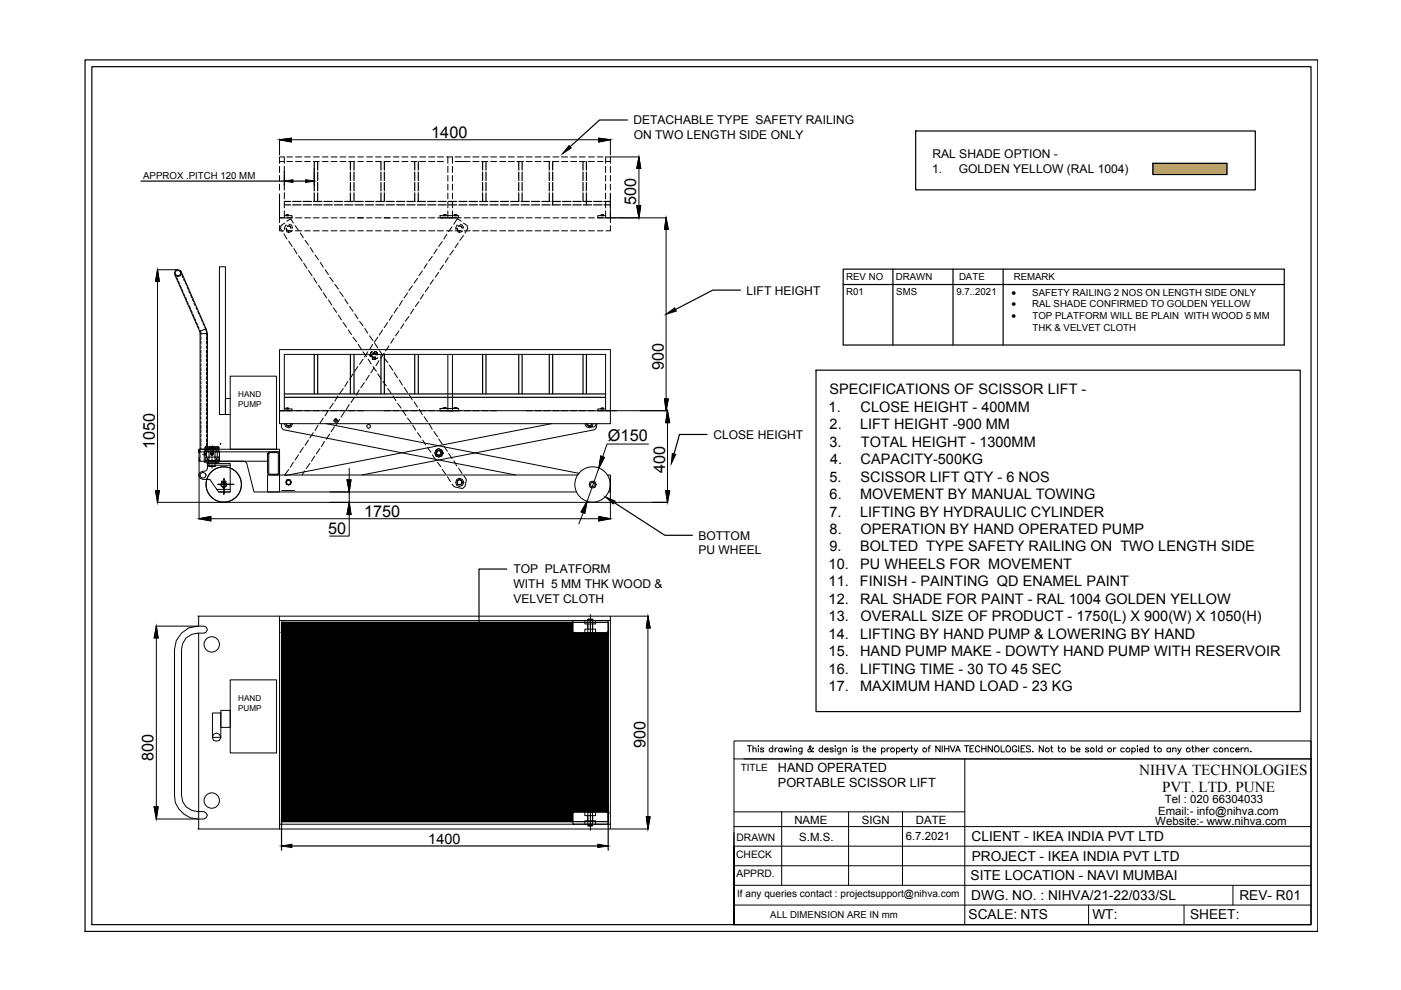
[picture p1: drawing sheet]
<svg xmlns="http://www.w3.org/2000/svg" width="297mm" height="210mm" viewBox="0 0 297 210" stroke-linecap="round" stroke-linejoin="round" font-family="sans-serif">
<!-- layer: 0 -->
<g fill="none" stroke="#000" stroke-width=".25">
<path d="M18 12.7h261.4v184.8h-261.4zM19.5 14.1h258.5v181.9h-258.5zM29.9 38.4h30.4M60.3 36.4v2.9M62.1 38.4h2.7M66.6 34.2v6.3M67.4 34.2v1.9M67.4 36.5v1.8M67.4 38.7v1.8M74.3 34.2v1.9M74.3 36.5v1.8M74.3 38.7v1.8"/>
<path d="M75.1 34.2v1.9M75.1 36.5v1.8M75.1 38.7v1.8M80.8 34.2v1.9M80.8 36.5v1.8M80.8 38.7v1.8M81.5 34.2v1.9M81.5 36.5v1.8M81.5 38.7v1.8M87.9 34.2v1.9M87.9 36.5v1.8M87.9 38.7v1.8"/>
<path d="M88.7 34.2v1.9M88.7 36.5v1.8M88.7 38.7v1.8M102.3 34.2v1.9M102.3 36.5v1.8M102.3 38.7v1.8M103 34.2v1.9M103 36.5v1.8M103 38.7v1.8M110 34.2v1.9M110 36.5v1.8M110 38.7v1.8"/>
<path d="M110.7 34.2v1.9M110.7 36.5v1.8M110.7 38.7v1.8M116.5 34.2v1.9M116.5 36.5v1.8M116.5 38.7v1.8M117.2 34.2v1.9M117.2 36.5v1.8M117.2 38.7v1.8M123.6 34.2v1.9M123.6 36.5v1.8M123.6 38.7v1.8"/>
<path d="M124.3 34.2v1.9M124.3 36.5v1.8M124.3 38.7v1.8M133 25.4h-5.9l-6.2 5.7M194.1 27.8h72v12.5h-72zM244.4 34.6h15.7v2.4h-15.7zM60.3 43.4h1.3M60.3 42.7h1.3M62.1 43.4h1.7M62.1 42.7h1.7M64.3 43.4h1.7M64.3 42.7h1.7"/>
<path d="M66.5 43.4h1.7M66.5 42.7h1.7M66.6 40.9v1.8M67.4 40.9v1.8M68.7 43.4h1.7M68.7 42.7h1.7M70.9 43.4h1.7M70.9 42.7h1.7M73.1 43.4h1.7M73.1 42.7h1.7M74.3 40.9v1.8M75.1 40.9v1.8"/>
<path d="M75.3 43.4h1.7M75.3 42.7h1.7M77.5 43.4h1.7M77.5 42.7h1.7M79.7 43.4h1.7M79.7 42.7h1.7M80.8 40.9v1.8M81.5 40.9v1.8M81.9 43.4h1.7M81.9 42.7h1.7M84.1 43.4h1.7M84.1 42.7h1.7"/>
<path d="M86.3 43.4h1.7M86.3 42.7h1.7M87.9 40.9v1.8M88.5 43.4h1.7M88.5 42.7h1.7M88.7 40.9v1.8M90.7 43.4h1.7M90.7 42.7h1.7M92.9 43.4h1.7M92.9 42.7h1.7M95.1 43.4h1.7M95.1 42.7h1.7"/>
<path d="M97.3 43.4h1.7M97.3 42.7h1.7M99.5 43.4h1.7M99.5 42.7h1.7M101.7 43.4h1.7M101.7 42.7h1.7M102.3 40.9v1.8M103 40.9v1.8M103.9 43.4h1.7M103.9 42.7h1.7M106.1 43.4h1.7M106.1 42.7h1.7"/>
<path d="M108.3 43.4h1.7M108.3 42.7h1.7M110 40.9v1.8M110.5 43.4h1.7M110.5 42.7h1.7M110.7 40.9v1.8M112.7 43.4h1.7M112.7 42.7h1.7M114.9 43.4h1.7M114.9 42.7h1.7M116.5 40.9v1.8M117.1 43.4h1.7"/>
<path d="M117.1 42.7h1.7M117.2 40.9v2.5M119.3 43.4h1.7M119.3 42.7h1.7M121.5 43.4h1.7M121.5 42.7h1.7M123.6 40.9v1.8M123.7 43.4h1.7M123.7 42.7h1.7M124.3 40.9v2.5M125.9 43.4h1.7M125.9 42.7h1.7"/>
<path d="M128.1 43.4h1.3M128.1 42.7h1.3M178.8 57.1h93.5v16.1h-93.5zM189.3 57.1v16.1M202.1 57.1v16.1M212.7 57.1v16.1M66.6 75.1v8.4M67.4 75.1v8.4M74.3 75.1v8.4M75.1 75.1v8.4M80.8 75.1v8.4M81.5 75.1v8.4"/>
<path d="M87.9 75.1v8.4M88.7 75.1v8.4M102.3 75.1v8.4M103 75.1v8.4M110 75.1v8.4M110.7 75.1v8.4M116.5 75.1v8.4M117.2 75.1v8.4M123.6 75.1v8.4M124.3 75.1v8.4M157 61.5h-5.9l-7.9 4.1M173 78.5h102.7v72.4h-102.7z"/>
<path d="M178.8 60.3h93.5M60.3 84.2h68.1M60.3 83.5h68.1M149.9 92.1h-5.8l-1.2 4.1M130.2 106.6l10.8 6.9h5.8M59.7 132h69.2v42.2h-69.2zM107.4 120.7h-5.8v14.6M59.7 173.4v6.9M61.9 179.4h64.8M128.9 170.4v9.9M155.6 176.6v19.4v-16.5M278 160.9v35.1h-122.4"/>
</g>
<!-- layer: PDF_Solid Fills -->
<g fill="#000" stroke="#000" stroke-width=".21">
<path d="M59.3 29.6l2.5-.3v.8zM127 29.3l2.4 .3-2.4 .5zM135.5 33.3l.3 2.4h-.8zM33.4 57.2l.4 2.4h-.8zM135 43.6h.8l-.3 2.6zM141.2 46.2l.5 2.4h-.8zM127.4 96.7l.7 .3-1.1 2.3zM140.9 84.6h.8l-.5 2.5zM141.5 87.1l.5 2.5h-.9zM33 104h.8l-.4 2.5zM42.2 110l2.5-.5v.9zM73.6 101.7h.8l-.4 2.6z"/>
<path d="M74 106.5l.4 2.6h-.8zM124.5 106.3l-.5 2.5-.8-.3zM127 109.5l2.4 .5-2.4 .4zM141.1 104h.9l-.5 2.5zM33.1 132.8l.4 2.5h-.8zM137.4 130.6l.4 2.5h-.8zM32.7 171.1h.8l-.4 2.6zM137 173.2h.8l-.4 2.6z"/>
</g>
<!-- layer: PDF_Geometry -->
<g fill="none" stroke="#000" stroke-width=".21">
<path d="M59.3 29.6l2.5-.3v.8zM59.3 29.5v3.4M59.3 35.3v1.3M59.3 37.2v1.2M59.3 39v1.3M59.3 34.2h.9M60.2 33.3h-.9v1.3M60.3 33.3v1.3M60.3 35.3v1.3M60.3 37.2v1.2M60.3 39v1.3M60.8 33.3h1.2"/>
<path d="M60.8 34.2h1.2M61.8 29.6h65.2M62.7 33.3h1.3M62.7 34.2h1.3M64.6 33.3h1.2M64.6 34.2h1.2M66.4 33.3h1.3M66.4 34.2h1.3M68.4 33.3h1.2M68.4 34.2h1.2M70.2 33.3h1.3M70.2 34.2h1.3"/>
<path d="M72.1 33.3h1.2M72.1 34.2h1.2M74 33.3h1.2M74 34.2h1.2M75.9 33.3h1.1M75.9 34.2h1.1M77.7 33.3h1.3M77.7 34.2h1.3M79.6 33.3h1.2M79.6 34.2h1.2M81.4 33.3h1.4M81.4 34.2h1.4"/>
<path d="M83.4 33.3h1.2M83.4 34.2h1.2M85.2 33.3h1.3M85.2 34.2h1.3M87.2 33.3h1.1M87.2 34.2h1.1M89 33.3h1.3M89 34.2h1.3M90.9 33.3h1.3M90.9 34.2h1.3M92.8 33.3h1.2M92.8 34.2h1.2"/>
<path d="M94.7 33.3h1.2v1.3M95 33.3v1.3M95 35.3v1.3M95 37.2v1.2M95 39v1.3M95.9 35.3v1.3M95.9 37.2v1.2M95.9 39v1.3M96.5 33.3h1.3M96.5 34.2h3.2M98.4 33.3h1.3M100.2 33.3h1.4"/>
<path d="M100.2 34.2h1.4M102.1 34.2h1.4M102.2 33.3h1.3M104 33.3h1.3M104 34.2h1.3M106 33.3h1.2M106 34.2h1.2M107.8 33.3h1.3M107.8 34.2h1.3M109.6 34.2h1.4M109.7 33.3h1.3M111.5 33.3h1.3"/>
<path d="M111.5 34.2h1.3M113.5 33.3h1.2M113.5 34.2h1.2M115.3 33.3h1.3M115.3 34.2h1.3M117.2 33.3h1.3M117.2 34.2h1.3M119 33.3h1.4M119 34.2h1.4M121 33.3h1.3M121 34.2h1.3M122.8 33.3h1.3"/>
<path d="M122.8 34.2h1.3M124.8 33.3h1.2M124.8 34.2h1.2M126.7 33.3h1.1M126.7 34.2h1.1M127 29.3l2.4 .3-2.4 .5zM128.4 33.3v1.3M128.4 35.3v1.3M128.4 37.2v1.2M128.4 39v1.3M128.5 33.3h.9v1.3M128.5 34.2h.9"/>
<path d="M129.4 29.5v3.4M129.4 35.3v1.3M129.4 37.2v1.2M129.4 39v1.3M129.5 33.3h6M135.5 33.3l.3 2.4h-.8zM135.5 35.7v7.9M33.3 57.2h4.3M33.4 57.2l.4 2.4h-.8zM33.4 59.6v44.4M37.2 58.2l.2 .3M37.2 57.7l-.1 .2"/>
<path d="M37.2 58l.1 .2M37.3 57.4l-.1 .3M37.3 58.3l.2 .1M37.5 58.8l.2 .6M37.5 57.4h-.1M37.5 58.4l.2 .1M37.8 57.3l-.2 .1M37.8 59.6l.3 .6M37.8 57.4h.2M37.9 58.4l-.1 .1M38.1 57.4l.1 .3M38.2 58.3l-.2 .1"/>
<path d="M38.2 57.5l.2 .4M38.3 57.7v.2M38.3 58l-.1 .2M38.4 57.4l5.3 12.3 .3 1v24.6h-1.6v-24.7l-5.3-12.3M38.6 58.2l.1 .6M38.9 59.1l.2 .5M39.3 59.9l.3 .6M59.3 47.8v1.1h.9M59.3 44.7v1.5h2.6v-.5h-1.6M59.3 41.1v5M60.2 46.2h-.9v1M60.2 49.6l.6 1.1"/>
<path d="M60.3 40.9v1.3M60.3 42.8v1.3M60.3 44.7v1.5M60.4 47.3l-.8 .5-.1 .7 .3 .6M60.7 45.6h.5v.1h-.5zM60.7 47.8h-.1l-.3 .6 .1 .2M60.8 46.9l.8-.5 .6 .9M60.8 45.6h.3v.1h-.3zM60.8 46.2h1.2M60.8 48.9h1.2M60.9 48h.7v.4M60.9 47.9l.3-.1 .4 .2 .2 .4"/>
<path d="M61.2 51.1l.7 1.1M61.3 47.5l.5 .3 .2 .6M61.4 48.9h-.2l-.4-.1-.1-.4v.5l.5 .1 .3-.1M61.8 48.9l-.6 .4-.5-.2M62.3 52.7l.6 1.1M62.6 47.8l.7 1.1M62.7 46.2h1.3M62.7 48.9h1.3M63.3 54.2l.8 1.1M63.7 49.4l.6 1M64.4 55.8l.7 1.1M64.6 46.2h1.2"/>
<path d="M64.6 48.9h1.2M64.7 51l.7 .9M65.4 57.4l.8 1.1M65.8 52.5l.6 1M66.4 46.2h1.3M66.4 48.9h1.3M66.5 58.9l.6 1.1M66.8 54.1l.7 1M67.9 55.6l.6 1M68.4 46.2h1.2M68.4 48.9h1.2M68.9 57.2l.7 1"/>
<path d="M69.9 58.8l.8 .9M70.2 46.2h1.3M70.2 48.9h1.3M72.1 46.2h1.2M72.1 48.9h1.2M74 46.2h1.2M74 48.9h1.2M75.8 46.2h1.2M75.9 48.9h1.1M77.7 46.2h1.2M77.7 48.9h1.3M79.5 46.2h1.3"/>
<path d="M79.6 48.9h1.2M81.4 46.2h1.4M81.4 48.9h1.4M83.4 46.2h1.2M83.4 48.9h1.2M85.2 46.2h1.3M85.2 48.9h1.3M87.2 46.2h1.1M87.2 48.9h1.1M88.5 59l-.7 1M89 46.2h1.3M89 48.9h1.3"/>
<path d="M89.5 57.4l-.7 1.1M90.6 55.9l-.7 1M90.9 46.2h1.3M90.9 48.9h1.3M91.7 54.4l-.8 .9M91.9 59.3l-.7 1M92.7 52.8l-.7 1M92.8 46.2h5M92.8 48.9h1.2M93 57.7l-.7 1.1M93.3 45.7h3.9v.5h-3.9zM93.8 51.2l-.8 1"/>
<path d="M93.9 45.6h.7v.1h-.7zM94 56.2l-.7 1M94.1 45.6h.3v.1h-.3zM94.7 48.9h1.2M94.7 49.7l-.6 1M95 40.9v1.3M95 42.8v1.3M95 44.7v1.5M95 54.6l-.6 1M95.8 48.1l-.7 1M95.9 40.9v1.3M95.9 42.8v1.3"/>
<path d="M95.9 44.7v1.5M96.1 53l-.7 1.1M96.3 45.6h.6v.1h-.6zM96.5 45.6h.3v.1h-.3zM96.5 48.9h1.3M96.9 48.4l.1 .5 .4 .1 .3-.1h-.3l-.4-.1-.1-.4M97 47.8h-.1l-.3 .6 .1 .2M97.2 47.9l.2-.1 .5 .2 .1 .4M97.2 51.5l-.7 1M97.2 48h.6l.2 .4M97.6 47.5l.4 .3 .3 .6M97.8 46.9l-.9-.5-.7 1.1"/>
<path d="M98 48.9l-.6 .4-.4-.2M98.3 47.3l.8 .5v.7l-.5 .9M98.3 50l-.8 1M98.4 46.2h1.3M98.4 48.9h1.3M100.2 46.2h1.4M100.2 48.9h1.4M102.2 46.2h1.3M102.2 48.9h1.3M104 46.2h1.3M104 48.9h1.3M106 46.2h1.2"/>
<path d="M106 48.9h1.2M107.8 48.9h1.3M107.9 46.2h1.2M109.7 46.2h1.3M109.7 48.9h1.3M111.5 46.2h1.3M111.5 48.9h1.3M113.5 46.2h1.2M113.5 48.9h1.2M115.3 46.2h1.3M115.3 48.9h1.3M117.2 46.2h1.3"/>
<path d="M117.2 48.9h1.3M119 46.2h1.4M119 48.9h1.4M121 46.2h1.3M121 48.9h1.3M122.8 46.2h1.3M122.8 48.9h1.3M124.8 46.2h1.2M124.8 48.9h1.2M126.7 46.2h1.1M126.7 48.9h1.1M127.4 45.6h.5v.1h-.5z"/>
<path d="M127.6 45.6h.2v.1h-.2zM128.4 45.7h-1.7v.5h4M128.4 40.9v1.3M128.4 42.8v1.3M128.4 44.7v1.5M128.5 46.2h.9v1M129.4 47.8v1.1h-.9M129.4 40.9v5.3M129.5 46.2h11.9M135 43.6h.8l-.3 2.6zM141.2 46.2l.5 2.4h-.8zM141.2 48.6v36"/>
<path d="M38.2 60.5l.3 .6M38.6 61.4l.2 .5M38.9 62.2l.3 .6M39.4 63l.2 .7M39.7 60.8l.2 .6M39.8 64l.1 .5M40 61.7l.3 .5M40.1 64.8l.3 .6M40.4 62.5l.3 .7M40.5 65.7l.3 .6M40.8 63.4l.2 .6M40.9 66.5l.2 .6"/>
<path d="M41.1 64.3l.3 .5M41.2 67.4l.3 .6M41.6 68.3l.3 .5M41.6 65.2l.2 .5M42 69.1l.2 .5M42 66l.1 .5M42.3 66.8l.3 .6M42.4 70l.2 1.1M42.4 70.7h1.6M42.6 71.4v.7M42.6 72.3v.6M42.6 73.3v.6"/>
<path d="M42.6 74.3v.6M42.6 75.1v.7M42.6 76.1v.6M42.6 77.1v.5M42.6 78v.7M42.6 78.9v.6M42.6 79.8v.7M42.7 67.7l.3 .6M43.1 68.5l.2 .6M43.4 69.4a2.48 2.48 0 0 1 .4 1.7M43.7 69.7l-1.4 .6M43.8 71.4v.7"/>
<path d="M43.8 72.3v.6M43.8 73.3v.6M43.8 74.3v.6M43.8 75.1v.7M43.8 76.1v.6M43.8 77.1v.5M43.8 78v.7M43.8 78.9v.6M43.8 79.8v.7M48.8 79.8h9.8v15.5h-9.8zM67.5 60.5l.7 1.1M68.5 62.1l.8 1.1"/>
<path d="M69.6 63.6l.8 1.1M70.7 65.2l.7 1.1M71 60.3l.8 1M71.8 66.8l.6 1M72 61.8l.8 1.1M72.8 68.4l.7 1M73.1 63.4l.6 1M73.9 69.9l.6 1.1M74.1 65l.7 1M74.8 79.3l-.7 1.1M74.8 71.5l.8 1M75.2 66.5l.7 1.1"/>
<path d="M75.9 77.7l-.8 1.1M75.9 73l.7 1M76.2 68.1l.8 1M77 76.2l-.8 1.1M77 74.6l.7 1M77.3 69.6l.7 1.1M78 74.6l-.7 1.1M78.1 76.2l.6 1M78.3 79.5l-.7 1.1M78.4 71.2l.7 1M78.7 75.4l.2 .3 .4 .2 .3-.1-.3 .1-.4-.2zM78.7 74.7l.2-.1-.2 .1-.3 .7 .1 .2-.1-.2z"/>
<path d="M78.8 75.4l.2 .3h.5h-.5zM78.9 76.1l.4 .1 .7-.3-.7 .3zM79 73l-.6 1.1M79.1 75h.5l.2 .4-.2-.4zM79.1 74.9l.2-.1 .4 .2 .2 .4-.2-.4-.4-.2zM79.1 77.7l.7 1M79.3 78l-.7 1.1M79.5 74.5l.4 .2 .3 .7-.3-.7zM79.5 72.8l.6 1M80.1 71.5l-.8 1.1M80.1 79.3l.7 1M80.3 76.5l-.6 1.1"/>
<path d="M80.4 74.3l.8 1.1M81.1 69.9l-.7 1.1M81.4 74.9l-.7 1.1M81.4 75.9l.8 1M82.2 68.4l-.8 1.1M82.5 73.3l-.8 1.1M82.6 77.4l.7 1.1M83.2 66.8l-.6 1.1M83.5 71.8l-.7 1M83.6 79l.7 1.1M84.3 65.2l-.7 1.1M84.6 70.2l-.7 1"/>
<path d="M85.3 63.7l-.6 1.1M85.6 68.7l-.6 .9M86.4 62.1l-.7 1.1M86.7 67.1l-.8 1M87.4 60.6l-.7 1M87.7 65.5l-.7 1M88.8 64l-.7 1M89.8 62.4l-.6 1M90.9 60.8l-.7 1M95 75.1v12M95.9 75.1v12M42.2 95.3v.8v-.8"/>
<path d="M42.2 96.1v1.7h.2v-.5M42.2 95.3h.2M42.2 97v13.1M42.4 95.3h16.9v.5h-16.9zM42.4 95.8v.3M42.4 96.4v.7M42.4 97.8h14.3M42.6 80.9v.5M42.6 81.7v.7M42.6 82.7v.6M42.6 83.6v.6M42.6 84.6v.5"/>
<path d="M42.6 85.5v.6M42.6 86.4v.7M42.6 87.3v.7M42.6 88.3v.6M42.6 89.3v.6M42.6 90.2v.6M42.6 91.1v.6M42.6 92.1v.6M42.6 93v.7M42.6 93.9v.7M42.6 94.9v.4M43 96.4h.8"/>
<path d="M43.3 96.4h.5M43.3 96.1h.5M43.3 96.5h.5M43.3 96.2h.5M43.4 97.9l-.1 .1M43.5 94.8l.1 .9M43.6 97h.1M43.6 97.6h.1M43.6 95.8l.1-.1-.1 .1M43.6 95.8h.6M43.6 95h.6M43.6 97.1v.1"/>
<path d="M43.6 97.2v.1M43.6 97.5h.1M43.6 97.9v.1M43.7 97.7l-.1 .1M43.7 95v.1M43.8 95.8v1.1h-.2M43.8 97l.1 .1M43.8 97.7h.1M43.8 95.1l.1 .2M43.8 95h.1M43.8 80.9v.5M43.8 81.7v.7"/>
<path d="M43.8 82.7v.6M43.8 83.6v.6M43.8 84.6v.5M43.8 85.5v.6M43.8 86.4v.7M43.8 87.3v.7M43.8 88.3v.6M43.8 89.3v.6M43.8 90.2v.6M43.8 91.1v.6M43.8 92.1v.6M43.8 93v.7"/>
<path d="M43.8 93.9v.7M43.8 94.9v.4M43.9 97.2h.2M43.9 95.3l.2 .2M43.9 95.6l-.1 .1M43.9 96.9h.1M44 97.7h.1M44 95h.1M44 98.6h4.8M44.1 97.5l-.1-.2-.2 .2M44.1 95.3l-.2 .2M44.1 98.6l.2 .3"/>
<path d="M44.1 96.9h.1M44.2 95.6l.1 .3M44.2 95.3l.1-.3v.7M44.2 97.7h1.5h-1.5M44.2 98l-.3 .3h.1M44.2 97.5h.1M44.2 97.7h.1M44.2 95h.2M44.2 96.9h.1M44.2 95.8h.1M44.3 97.6l-.1 .1v.6M44.3 97l-.1 .1"/>
<path d="M44.3 95v-.1h1.3v1M44.3 95.1v.2M44.3 96v.1M44.3 96.1v.1M44.3 96.4h.1M44.3 96.5v.1M44.3 96.7v.1M44.3 97.1v.1M44.3 97.2v.1M44.3 97.5h.1M44.3 98.3h.1M44.3 98.4v.2"/>
<path d="M44.3 98.6v.1M44.3 97.7h.1M44.4 95.1v.2M44.4 98.8l-.1 .1h1.3M44.4 96.9h.1M44.5 97.7h.1M44.5 95.1h.1M44.5 95.3h.1M44.5 95h.1M44.6 96.9h.1M44.7 95.1v1.1M44.7 97.7h.1"/>
<path d="M44.7 95.3h.1M44.7 94.7v.2M44.7 96.4h.1M44.7 95h.1M44.8 95.1l-.1 1.1 .1-.1M44.8 96.2h.1M44.8 96.4h.1M44.8 96.9h.1M44.9 96.5h.1M44.9 97.7h.1M44.9 95.1h.1M44.9 95.3h.1"/>
<path d="M44.9 96.4h.1M44.9 95h.1M45 96.2h.1M45 94.7h-1.4v.2h-.2l-.1 3M45 95.4v.2M45 95.8v.9M45 97.2v1M45 98.3v.1M45 98.6v.7M45 96.9v.2M45 95.1h.2v1.1v-1.1M45 96.4h.2h-.2"/>
<path d="M45 97.7h.2M45 95.3h.2M45 95h.2M45.2 94.7v.2M45.2 96.4h.1M45.2 96.9h.1M45.3 96.1l-.3 .1h.2M45.3 97.7h.1M45.3 95.1h.1M45.3 95.3h.1M45.3 95h.1M45.3 96.9h.1"/>
<path d="M45.4 97.7l.9 .1M45.4 95h.9l-.2 .3M45.4 95.1h.1M45.4 95.3h.2M45.5 95.3l.2-.3h.6v-.3h-1.3v-.1v.7M45.5 96.9h.8M45.6 97.6h.1M45.6 97h.1M45.6 98.8l-.1 .1M45.6 95.8h.3M45.6 96v.1M45.6 96.1v.1"/>
<path d="M45.6 96.4h.1M45.6 96.5v.1M45.6 96.7v.1M45.6 97.1v.1M45.6 97.2v.1M45.6 97.5h.1M45.6 98.3h.1M45.6 98.4v.2M45.6 98.6v.1M45.7 98l.3 .3M45.7 97l.1 .1M45.7 95.1l.1 .2"/>
<path d="M45.8 97.2h.2M45.8 98.6l-.3 .3-1.2-.1M45.8 97.6l-.1 .7M45.8 95.3l.2 .2M45.8 95.6l-.1 .1M46 97.5l-.1-.2-.2 .2M46 95.8l.1 1.1M46 95.3l-.2 .2M46.1 95.6l.2 .2 .1-.1M46.1 97.5h.1M46.1 97.6h.2M46.1 95.8h.2"/>
<path d="M46.3 97l-.2 .1M46.3 95v.7M46.3 97.1v.1M46.3 97.2v.1M46.3 97.5h.1M46.3 97.9v.1M46.4 94.8l-.1 .1M46.4 94.9v3.1h-3M46.4 94.8v.1M46.5 95.8v2l5.5 .1 .3 .4 1.5 6h5.5v-8.5M46.7 94l.1 .1zM48.8 84.5h-1v3.4v-31.3h-1.3v31.3h2.3"/>
<path d="M56.9 95.9l1.8-.1 .4 .1 .2 .3v4.1l-.2 .3-1.8 .1-.4-.1-.2-.3v-4.1zM57.1 96.1l1.6-.1 .3 .2v4.1l-.3 .2h-1.4l-.3-.2zM59.3 87.1h70.1v2.7h-70.1zM59.7 89.8l-.1 .8 .4 .5 49.3 9.6M60.2 87.1h-.9v-13h70.1v13h-.9M60.3 89.8l.3 .7 .6 .2 .6-.2 .2-.7M60.3 87.1v-12h68.1v12M60.3 86.7h1.6v.4h-2.6M60.7 86.5h.5v.2h-.5zM60.8 86.5h.3v.2h-.3zM60.8 87.1h1.2M61.2 99.5l-.8 1.2"/>
<path d="M61.6 89.8v.4l-.4 .1-.4-.1-.1-.4v.5h.9l.2-.5M62.2 98l-.6 1.1M62.7 87.1h1.3M63.3 96.4l-.7 1.1M64.3 94.9l-.7 1.1M64.6 99.8l-.5 .9M64.6 87.1h1.2M65.4 93.3l-.7 1.1M65.7 98.3l-.8 1.1M66.4 91.7l-.7 1.1M66.4 87.1h1.3M66.7 96.7l-.7 1.1"/>
<path d="M67.4 90.2l-.6 1.1M67.8 95.1l-.7 1.1M68.4 87.1h1.2l-.7 1.1M68.5 88.6l-.7 1.1M68.8 93.6l-.6 1.1M69.2 89.8l53.6 10.6M69.9 92l-.7 1.1M70.2 87.1h1.3M70.7 85.5l-.8 1.1M70.9 88.9l.3-.2 .3 .2v.6h-.6l-.2-.3zM70.9 90.5l-.7 1.1M71 89h.3l.1 .2-.2 .2-.2-.1z"/>
<path d="M71.7 83.9l-.7 1.1M72 88.9l-.7 1.1M72.1 87.1h1.2M72.8 82.4l-.8 1.1M73 87.3l-.7 1.1M73.7 80.9l-.6 1.1M74 87.1h1.2M74 85.8l-.6 1.1M74 99.3v2.4M75.1 84.2l-.7 1.1M75.9 87.1h1.1M76.2 82.7l-.7 1.1"/>
<path d="M77.3 81.1l-.8 1.1M77.9 90.1h.5v.5l-.3 .2-.4-.4zM81.2 80.9l.7 .9M81.4 87.1h1.4M82.2 82.4l.7 1M83.3 83.9l.6 1.1M83.4 87.1h1.2M84.3 85.5l.7 1M84.7 80.6l.6 1.1M85.2 87.1h1.3M85.4 87.1l.7 1M85.7 82.1l.7 1.1"/>
<path d="M86.4 88.6l.8 1M86.8 83.7l.6 1.1M87.2 87.1h1.1M87.5 90.2l.6 1M87.8 85.2l.7 1.1M88.5 91.7l.7 1.1M88.9 86.8l.6 1.1M89 87.1h1.3M89.6 93.3l.7 1M89.9 88.3l.7 1.2M90.6 94.9l.8 1M90.9 87.1h1.3"/>
<path d="M91 89.9l.7 1.1M91.7 96.4l.7 1.1M92 91.5l.8 1.1M92.7 95.6h.8l.1 .5-.1 .3-.5 .2-.3-.2-.2-.3zM92.8 98l.7 1M92.8 87.1h5M93 93l.8 1.1M93.3 86.6h3.9v.5h-3.9zM93.8 99.5l.7 1M93.9 86.4h.7v.2h-.7zM94.1 86.4h.3v.2h-.3zM94.1 94.6l.8 1.1"/>
<path d="M95.1 96.1l.7 1.1M96.2 97.7l.7 1.1M96.3 86.4h.6v.2h-.6zM96.5 86.4h.3v.2h-.3zM97.2 99.3l.8 1.1M98.4 87.1h1.3M100.2 87.1h1.4M102.2 87.1h1.3M104 87.1h1.3M111.5 87.1h1.3M113.5 87.1h1.2M115.3 87.1h1.3"/>
<path d="M116.9 89.8l-56.4 11M117.2 87.1h1.3M119 87.1h1.4M121 87.1h1.3M122.8 87.1h1.3M124 89.8l.3 .7 .6 .2 .7-.2 .1-.7M124.4 89.8l.1 .4 .4 .1 .4-.1 .1-.4M124.8 87.1h1.2M125.5 89.8l-.2 .5-.5 .1-.3-.2-.1-.5 .6 .8 .9 .1 .8-.8M126.3 89.8l.2 .8-.4 .5-49.4 9.6M126.7 87.1h1.1M127 99.3l-2.5 7"/>
<path d="M127.4 96.7l.7 .3-1.1 2.3zM127.4 86.5h.5v.2h-.5zM127.6 86.5h.2v.2h-.2zM128.4 86.7h-1.7v.4h4M129.8 87.1h11.8M137.5 94.1h-8.8l-.9 2.8M140.9 84.6h.8l-.5 2.5zM141.5 87.1l.5 2.5h-.9zM141.5 89.6v14.4M33 104h.8l-.4 2.5zM33.3 106.5h10.5M42.2 110l2.5-.5v.9z"/>
<path d="M42.6 100.4l.5-.2 .4 .2 .2 .3-.2 .5-.4 .2-.5-.2-.2-.5zM43.9 106.5h97.7h-3.3M44.7 110h82.3M45.9 103.8h2.9M46.3 102.7h-.2M46.4 102.7h-.1h.1M46.4 104.3h2.4v-6h-4.8v1.1l-.2 .3-1.4 .5-.3 .5 .3 .7 .7 .2 1.4 .1 1.9 2.6h2.4M46.5 102.7h-.1M46.6 102.7h-.2M46.7 102.7h-.2M46.8 102.7h-.2M46.9 102.7h-.2"/>
<path d="M47 102.7h-.2M47 102h.9v.3h-.9zM47.1 102.7h-.2M47.1 102.4h.7l.2 .3-.2 .4-.3 .2-.4-.2zM47.1 102.3l-.3 .4 .1 .3 .3 .4h.4l.4-.4 .1-.3-.3-.4M47.2 102.7h-.1h.1M47.4 102.7h-.2M47.5 101.5v.1M47.5 102.5v.3M47.5 102.6v.1h.1M47.5 104.7v.2M47.5 104.6v.2"/>
<path d="M47.5 104.5v.2M47.5 104.4v.2M47.5 104.3v.2M47.5 104.2v.1v-.1M47.5 104v.2v-.1M47.5 103.9v.1v-.1M47.5 103.8v.1v-.1M47.5 103.7v.1M47.5 103.6v.2M47.5 103.5v.2M47.5 103.4v.2M47.5 103.3v.2"/>
<path d="M47.5 103.2v.2M47.5 103v.2v-.1M47.5 102.9v.2M47.5 102.4v.2M47.5 102.3v.2M47.5 102.2v.2M47.5 102.1v.2M47.5 101.9v.2v-.1M47.5 101.8v.2M47.5 101.6v.2v-.1M47.5 101.6v.1M47.7 102.7l-.2 .2v-.1"/>
<path d="M47.8 102.7h-.2M47.9 102.7h-.2M48 102.7h-.2M48.1 102.7h-.2M48.2 102.7h-.1h.1M48.3 102.7h-.1h.1M48.5 102.7h-.2h.2M48.6 102.7h-.1h.1M48.7 102.7h-.1M48.8 102.7h-.2M48.9 102.7h-.2M49 102.7h-.2"/>
<path d="M49.1 102.7h-.2M49.2 102.7h-.2M49.3 102.7h-.1h.2M49.4 102.7h-.1M49.6 102.7h-.2h.2M59.7 104h2.8M60.7 101.8l.5-.2 .4 .2 .2 .5-.2 .4-.4 .1-.5-.1zM60.8 101.9l.4-.2 .4 .2v.8h-.8l-.1-.4zM69.9 104.3h4.1v2.2h-4.1M73.6 101.7h.8l-.4 2.6zM74 109.1v4.6h-4.1M74 106.5l.4 2.6h-.8z"/>
<path d="M94.9 101.1l.6 1M97 101.8l.4-.2 .5 .2 .1 .5-.1 .4-.5 .1-.4-.1-.1-.4zM98.3 100.8l.6 .9-.3 1.4-.6 .5-1.7-.4-.5-.5M122.6 100.7h-65.9v3.6h65.6M123.7 108.7l-1 2.4M124.5 106.3l-.5 2.5-.8-.3zM125.3 102.4h.7l.2 .3-.2 .4-.4 .2-.3-.2-.1-.4zM127 109.5l2.4 .5-2.4 .4zM128.9 100.7h.5v3.6h-.3M129.4 100.8v9.3M141.1 104h.9l-.5 2.5zM33.1 132.8h8.9"/>
<path d="M33.1 132.8l.4 2.5h-.8zM33.1 135.3v35.8M38.5 134.2a5.6 5.6 0 0 1 5.2-1.3l.3 .6-.3 .5-.5 .2a3.8 3.8 0 0 0-4.7 3.5v30.9a3.4 3.4 0 0 0 3.5 3.5h1.2l.5 .3 .3 .4-.3 .6-.5 .3a5.3 5.3 0 0 1-6.2-5.1v-30.9l.4-1.9zM42 130.6h.1M42.1 132.8v-2.2h87.3v45.2h-87.3v-41.6M59.3 131.6h70.1M59.3 130.6v45.2M121.5 131.7l7.2-.1 .2 .2v2.1l-.2 .3h-7.1l-.1-.2zM124 134.2v-.8h2.3v.8M124 131.6v.7h2.3v-.7M124.5 134.6v-.4h1.2v.4M124.6 134.2v-2.7h1v2.7"/>
<path d="M124.6 131.4l.2-.1-.2 .1h1zM124.6 132.3v1.1M124.8 131.3h.8M124.8 131.4v.1M125.2 131.6v3M125.2 130.3v3.9M125.6 132.3v1.1M125.6 131.3v.1M125.7 131.3l-.1 .2M129.5 130.6h8M137.4 130.6l.4 2.5h-.8zM137.4 133.1v40.1"/>
<path d="M45 151.2h1.8v5.1h-1.8zM46.8 150.6h2v3.6h-2zM48.8 144.1h9.8v15.5h-9.8zM32.7 171.1h.8l-.4 2.6zM33.1 173.7h8.8M42 175.8h.1M59.3 174.8h70.1M121.5 172.3l.1-.1h7.1l.2 .3v2l-.2 .3h-7.1l-.1-.1zM124 172.2v.7h2.3v-.7M124 174.8v-.8h2.3v.8M124.5 171.7v.5h1.2v-.5M124.6 172.2v2.6h1v-2.6"/>
<path d="M124.6 172.9v1.1M124.8 174.8v.1M124.8 175l-.2 .1M125.2 171.7v3.1M125.2 172.2v3.8M125.6 174.9h-1v.1h1M125.6 174.8v.3h-.8M125.6 172.9v1.1M129.5 175.8h8M137 173.2h.8l-.4 2.6z"/>
<circle cx="37.7" cy="57.9" r=".76"/>
<circle cx="93" cy="96" r=".53"/>
<circle cx="93" cy="96" r=".89"/>
<circle cx="47.4" cy="102.7" r="3.7"/>
<circle cx="97.4" cy="102.3" r=".55"/>
<circle cx="97.5" cy="102.3" r=".88"/>
<circle cx="125.6" cy="102.7" r="3.7"/>
<circle cx="125.7" cy="102.8" r=".76"/>
<circle cx="44.9" cy="136.6" r="1.63"/>
<circle cx="45.9" cy="156.3" r=".92"/>
<circle cx="44.9" cy="169.7" r="1.63"/>
</g>
<!-- layer: 0 -->
<g fill="#000" stroke="#000" stroke-width=".21">
<path d="M60.3 38.4l1.8-.3v.6zM64.8 38.1l1.8 .3-1.8 .3zM120.7 30.9l.4 .5-1.8 1.2zM141.2 66.6l1.8-1.3 .4 .7zM142.5 96.1l.8 .3-1 1.9zM128.4 105.4l2 .9-.4 .5zM101.2 135.3h.7l-.3 2.2zM128.9 133.9v.1zM59.7 179.4l2.2-.4v.7zM126.7 179l2.2 .4-2.2 .3zM128.7 172.2l.2 .1zM128.7 172.2h.2v.1z"/>
<path d="M59.7 132l61.8 1.9v-1.9zM59.7 132l61.8 1.9h-61.8z"/>
<path d="M59.7 133.9l61.8 .1v-.1zM59.7 133.9l61.8 .1h-61.8z"/>
<path d="M59.7 134l61.9 .2-.1-.2zM59.7 134l61.9 .2h-61.9z"/>
<path d="M128.9 134v.2zM128.7 134.2l.2-.2v.2z"/>
<path d="M59.7 134.2l69.2 38v-38zM59.7 134.2l69.2 38h-69.2z"/>
<path d="M59.7 172.3l61.8 .2v-.2zM59.7 172.3l61.8 .2h-61.8z"/>
<path d="M59.7 172.5l61.8 1.7v-1.7zM59.7 172.5l61.8 1.7h-61.8z"/>
<path d="M59.7 172.2l61.8 .1 .1-.1zM59.7 172.2l61.8 .1h-61.8z"/>
</g>
<g fill="none" stroke="#000" stroke-width=".21">
<path d="M155.6 157.1h122.4v3.8h-122.4zM158.5 158.1h.8M158.9 158.1v1.3M159.6 158.8l.2-.2h.4l.1 .8M159.6 158.1v1.3M160.8 158.1v.1zM160.8 158.6v.8M161.9 158.8l-.2-.2h-.4v.3l.4 .1 .2 .3-.2 .1-.5-.1M163.8 158.8a.42 .42 0 0 0-.6-.1 .42 .42 0 0 0 0 .6 .42 .42 0 0 0 .6 0M163.8 158.1v1.3M164.3 158.6v.8M164.8 158.6h-.3l-.2 .4"/>
<path d="M165.8 158.8a.42 .42 0 0 0-.6-.1 .42 .42 0 0 0 0 .6 .42 .42 0 0 0 .6 0M165.8 158.6v.8M166.2 158.6l.3 .8 .3-.8 .2 .8 .3-.8M167.7 158.1v.1zM167.7 158.6v.8M168.2 158.8l.2-.2h.4l.1 .8M168.2 158.6v.8M170.1 158.6l-.1 1.2-.2 .1-.3-.1M170.1 158.8a.42 .42 0 0 0-.7-.1 .42 .42 0 0 0 0 .6 .42 .42 0 0 0 .7 0M172.5 158.7l-.1-.1a1.07 1.07 0 0 1-1 .8l-.1-.4 .7-.5-.3-.4-.1 .2 .1 .5 .5 .6 .3-.1M174.4 158.8a.42 .42 0 0 0-.6-.1 .42 .42 0 0 0 0 .6 .42 .42 0 0 0 .6 0M174.4 158.1v1.3"/>
<path d="M174.8 159h.8l-.1-.4a.43 .43 0 0 0-.6 .2 .43 .43 0 0 0 .1 .5 .43 .43 0 0 0 .6 0M176.7 158.8l-.3-.2h-.4v.3l.4 .1 .3 .3-.3 .1-.4-.1M177.1 158.1v.1zM177.1 158.6v.8M178.3 158.6l-.1 1.2-.2 .1-.3-.1M178.3 158.8a.42 .42 0 0 0-.7-.1 .42 .42 0 0 0 0 .6 .42 .42 0 0 0 .7 0M178.8 158.8l.1-.2h.5l.1 .8M178.8 158.6v.8M180.7 158.1v.1zM180.7 158.6v.8M181.9 158.8l-.3-.2h-.4v.3l.5 .1 .2 .3-.3 .1-.5-.1M183 158.6h.4"/>
<path d="M183.1 158.1l.1 1.3h.2M183.8 158.8l.2-.2h.4l.1 .8M183.8 158.1v1.3M185 159h.7v-.2a.4 .4 0 0 0-.6-.1 .4 .4 0 0 0 0 .6 .4 .4 0 0 0 .6 0M186.9 158.8a.42 .42 0 0 1 .6-.1 .42 .42 0 0 1 0 .6 .42 .42 0 0 1-.6 0M186.9 158.6v1.3M188.1 158.6v.8M188.6 158.6a.38 .38 0 0 0-.5 .4M190.1 158.8a.42 .42 0 0 1 .6-.1 .42 .42 0 0 1 0 .6 .42 .42 0 0 1-.6 0M190.1 158.6v1.3M191.2 159h.7l-.1-.4a.43 .43 0 0 0-.6 .2 .43 .43 0 0 0 .2 .5 .43 .43 0 0 0 .5 0M192.4 158.6v.8"/>
<path d="M192.9 158.6h-.3l-.2 .4M193 158.6h.5M193.3 158.1v1.3h.2M193.8 158.6l.4 .8 .4-.8M194.2 159.4l-.4 .5M196.8 158.6h.4M197.3 158.1l-.4 .3v1M199.3 158.1v1.3l-.9-1.3v1.3M199.8 158.1v1.3M200.3 158.1v1.3M200.3 158.8h.9M201.2 158.1v1.3"/>
<path d="M201.5 158.1l.5 1.3 .5-1.3M202.6 159.4l.5-1.3 .5 1.3M202.8 159h.6M204.5 158.1h.9M204.9 158.1v1.3M205.7 158.8h.5M206.5 158.1h-.8v1.3h.8M207.7 158.5a.48 .48 0 0 0-.5-.4 .48 .48 0 0 0-.4 .5v.4a.48 .48 0 0 0 .4 .4 .48 .48 0 0 0 .5-.3M208.2 158.8h.8M208.2 158.1v1.3M209 158.1v1.3M210.4 158.1v1.3l-.9-1.3v1.3"/>
<path d="M210.9 158.3l.3-.2a.64 .64 0 0 1 .7 .7 .64 .64 0 0 1-.8 .6l-.3-.4zM212.3 158.1v1.3h.7M213.4 158.3l.2-.2a.64 .64 0 0 1 .7 .7 .64 .64 0 0 1-.8 .6l-.2-.4zM215.6 158.5a.48 .48 0 0 0-.6-.4 .48 .48 0 0 0-.4 .5v.4a.47 .47 0 0 0 .5 .4 .47 .47 0 0 0 .5-.4h-.3M216 158.1v1.3M216.5 158.8h.5M217.3 158.1h-.8v1.3h.8M218.5 158.3a.49 .49 0 0 0-.5-.2 .49 .49 0 0 0-.4 .4l.9 .6v.2l-.3 .1-.6-.1M218.9 159.4h.1zM221.2 158.1v1.3l-.9-1.3v1.3M222.8 158.6h.4M222.9 158.1v1.1l.1 .2h.3"/>
<path d="M224.3 158.6h.4M224.5 158.1v1.1v.2h.3M227.1 158.8a.42 .42 0 0 1 .6-.1 .42 .42 0 0 1 0 .6 .42 .42 0 0 1-.6 0M227.1 158.1v1.3M228.2 159h.8l-.1-.3a.42 .42 0 0 0-.6 0 .42 .42 0 0 0 .1 .6 .42 .42 0 0 0 .6 0M230.8 158.8l-.2-.2h-.4v.3l.4 .1 .2 .3-.2 .1-.5-.1M232.5 158.1v1.3M233.6 158.8a.42 .42 0 0 0-.6-.1 .42 .42 0 0 0 0 .6 .42 .42 0 0 0 .6 0M233.6 158.1v1.3M236.1 158.6v.8M236.6 158.6a.38 .38 0 0 0-.5 .4M238.4 158.8a.42 .42 0 0 0-.6-.1 .42 .42 0 0 0 0 .6 .42 .42 0 0 0 .6 0"/>
<path d="M240 158.8a.41 .41 0 0 1 .6-.1 .41 .41 0 0 1 0 .6 .41 .41 0 0 1-.6 0M240 158.6v1.3M241.2 158.1v.1zM241.2 158.6v.8M241.6 159h.8l-.2-.4a.43 .43 0 0 0-.5 .2 .43 .43 0 0 0 .1 .5 .43 .43 0 0 0 .6 0M243.5 158.8a.41 .41 0 0 0-.6-.1 .41 .41 0 0 0 0 .6 .41 .41 0 0 0 .6 0M243.5 158.1v1.3M244.6 158.6h.5M244.8 158.1l.1 1.3h.2M248.2 158.8a.42 .42 0 0 0-.7-.1 .42 .42 0 0 0 0 .6 .42 .42 0 0 0 .7 0M248.2 158.6v.8M248.6 158.8l.2-.2h.5v.8"/>
<path d="M248.6 158.6v.8M249.7 158.6l.4 .8 .3-.8M250.1 159.4l-.5 .5M252.6 158.6h.5M252.9 158.1v1.3h.3M253.5 158.8l.2-.2h.5v.8M253.5 158.1v1.3M254.6 159h.8l-.1-.4a.43 .43 0 0 0-.6 .2 .43 .43 0 0 0 .1 .5 .43 .43 0 0 0 .6 0M255.8 158.6v.8M256.3 158.6h-.3l-.2 .4M258.1 158.8a.42 .42 0 0 0-.6-.1 .42 .42 0 0 0 0 .6 .42 .42 0 0 0 .6 0M259.7 158.8l.2-.2h.5v.8"/>
<path d="M259.7 158.6v.8M261.6 158.8a.41 .41 0 0 0-.6-.1 .41 .41 0 0 0 0 .6 .41 .41 0 0 0 .6 0M262 159h.7l-.1-.4a.43 .43 0 0 0-.6 .2 .43 .43 0 0 0 .1 .5 .43 .43 0 0 0 .6 0M263.1 158.6v.8M263.7 158.6a.38 .38 0 0 0-.6 .4M263.9 158.8l.3-.2h.4v.8M263.9 158.6v.8M265.1 159.4h.2zM155.6 179.4h122.4M155.6 175.3h122.4M155.6 160.9v35.1M155.6 172.1h49"/>
<path d="M157.7 160.9h120.3M165.7 172.1v15.6M179.9 172.1v15.6M191.3 172.1v15.6M204.6 160.9v35.1M155.6 187.7h122.4M155.6 183.6h122.4M155.6 191.9h122.4M230.8 191.9v4.1M251 191.9v4.1M261.4 187.7v4.2"/>
<circle cx="189.2" cy="159" r=".43"/>
<circle cx="196" cy="159" r=".43"/>
<circle cx="222" cy="159" r=".43"/>
<circle cx="225.5" cy="159" r=".43"/>
<circle cx="231.6" cy="159" r=".43"/>
<circle cx="235.2" cy="159" r=".43"/>
<circle cx="239.1" cy="159" r=".43"/>
<circle cx="245.8" cy="159" r=".43"/>
<circle cx="251.9" cy="159" r=".43"/>
<circle cx="258.9" cy="159" r=".43"/>
</g>
<path d="M244.4 34.6l15.7 2.4v-2.4zM244.4 34.6l15.7 2.4h-15.7z" fill="#e49e00" stroke="#e49e00" stroke-width=".21"/>
<g font-size="3.4">
<text x="91.4" y="29.2">1400</text>
<text x="134.9" y="43.6" transform="rotate(-90 134.9 43.6)">500</text>
<text x="140.7" y="78.4" transform="rotate(-90 140.7 78.4)">900</text>
<text x="32.8" y="95.2" transform="rotate(-90 32.8 95.2)">1050</text>
<text x="128.9" y="93.6">Ø150</text>
<text x="141" y="100.3" transform="rotate(-90 141 100.3)">400</text>
<text x="69.6" y="113.2">50</text>
<text x="77.2" y="109.6">1750</text>
<text x="32.6" y="161.3" transform="rotate(-90 32.6 161.3)">800</text>
<text x="136.9" y="158.6" transform="rotate(-90 136.9 158.6)">900</text>
</g>
<g font-size="3.2">
<text x="241.6" y="164.3">NIHVA TECHNOLOGIES</text>
<text x="246.4" y="167.9">PVT. LTD. PUNE</text>
</g>
<g font-size="3.1">
<text x="175.9" y="83.6">SPECIFICATIONS OF SCISSOR LIFT -</text>
<text x="175.7" y="87.3">1.</text>
<text x="182.5" y="87.3">CLOSE HEIGHT - 400MM</text>
<text x="175.9" y="94.7">3.</text>
<text x="175.9" y="91">2.</text>
<text x="182.4" y="91">LIFT HEIGHT -900 MM</text>
<text x="182.5" y="94.7">TOTAL HEIGHT - 1300MM</text>
<text x="176" y="98.4">4.</text>
<text x="182.5" y="98.4">CAPACITY-500KG</text>
<text x="175.9" y="102.1">5.</text>
<text x="175.9" y="105.8">6.</text>
<text x="182.4" y="105.8">MOVEMENT BY MANUAL TOWING</text>
<text x="182.5" y="102.1">SCISSOR LIFT QTY - 6 NOS</text>
<text x="175.9" y="109.5">7.</text>
<text x="175.9" y="113.2">8.</text>
<text x="182.4" y="109.5">LIFTING BY HYDRAULIC CYLINDER</text>
<text x="182.5" y="113.2">OPERATION BY HAND OPERATED PUMP</text>
<text x="175.9" y="116.9">9.</text>
<text x="182.4" y="116.9">BOLTED TYPE SAFETY RAILING ON TWO LENGTH SIDE</text>
<text x="175.7" y="120.7">10.</text>
<text x="175.7" y="124.3">11.</text>
<text x="182.3" y="124.3">FINISH - PAINTING QD ENAMEL PAINT</text>
<text x="182.4" y="120.7">PU WHEELS FOR MOVEMENT</text>
<text x="175.7" y="128.1">12.</text>
<text x="175.7" y="131.7">13.</text>
<text x="182.4" y="128.1">RAL SHADE FOR PAINT - RAL 1004 GOLDEN YELLOW</text>
<text x="182.5" y="131.7">OVERALL SIZE OF PRODUCT - 1750(L) X 900(W) X 1050(H)</text>
<text x="175.7" y="135.5">14.</text>
<text x="182.4" y="135.5">LIFTING BY HAND PUMP &amp; LOWERING BY HAND</text>
<text x="175.7" y="139.2">15.</text>
<text x="175.7" y="142.9">16.</text>
<text x="182.4" y="139.2">HAND PUMP MAKE - DOWTY HAND PUMP WITH RESERVOIR</text>
<text x="182.4" y="142.9">LIFTING TIME - 30 TO 45 SEC</text>
<text x="175.7" y="146.6">17.</text>
<text x="182.4" y="146.6">MAXIMUM HAND LOAD - 23 KG</text>
<text x="90.8" y="178.9">1400</text>
</g>
<g font-size="2.9">
<text x="206" y="178.4">CLIENT - IKEA INDIA PVT LTD</text>
<text x="206" y="182.5">PROJECT - IKEA INDIA PVT LTD</text>
<text x="205.8" y="186.6">SITE LOCATION - NAVI MUMBAI</text>
<text x="205.9" y="190.8">DWG. NO. : NIHVA/21-22/033/SL</text>
<text x="262.8" y="190.8">REV- R01</text>
<text x="205.4" y="194.9">SCALE: NTS</text>
<text x="231.6" y="194.9">WT:</text>
<text x="252.3" y="194.9">SHEET:</text>
</g>
<g font-size="2.7">
<text x="164.9" y="163.7">HAND OPERATED</text>
<text x="164.9" y="167">PORTABLE SCISSOR LIFT</text>
</g>
<g font-size="2.6">
<text x="134.3" y="26.4">DETACHABLE TYPE SAFETY RAILING</text>
<text x="134.4" y="29.5">ON TWO LENGTH SIDE ONLY</text>
<text x="197.7" y="33.6">RAL SHADE OPTION -</text>
<text x="197.6" y="36.7">1.</text>
<text x="203.3" y="36.7">GOLDEN YELLOW (RAL 1004)</text>
<text x="158.3" y="62.4">LIFT HEIGHT</text>
<text x="151.3" y="93">CLOSE HEIGHT</text>
<text x="148.1" y="114.4">BOTTOM</text>
<text x="148.1" y="117.5">PU WHEEL</text>
<text x="108.8" y="121.6">TOP PLATFORM</text>
<text x="108.9" y="124.7">WITH 5 MM THK WOOD &amp;</text>
<text x="108.9" y="127.8">VELVET CLOTH</text>
</g>
<g font-size="2.4">
<text x="245.5" y="172.8">Email:- info@nihva.com</text>
<text x="247" y="170.3">Tel : 020 66304033</text>
<text x="168.4" y="174.6">NAME</text>
<text x="169.5" y="178.2">S.M.S.</text>
<text x="182.7" y="174.6">SIGN</text>
<text x="192" y="178.2">6.7.2021</text>
<text x="194.2" y="174.6">DATE</text>
<text x="244.9" y="175">Website:- www.nihva.com</text>
</g>
<g font-size="2.2">
<text x="214.5" y="62.7">·</text>
<text x="214.5" y="65.2">·</text>
<text x="214.5" y="67.6">·</text>
<text x="156.2" y="178.2">DRAWN</text>
<text x="156.1" y="181.9">CHECK</text>
<text x="156.2" y="186">APPRD.</text>
</g>
<g font-size="2.1">
<text x="157.1" y="163.5">TITLE</text>
<text x="156.3" y="190.2">If any queries contact : projectsupport@nihva.com</text>
</g>
<g font-size="2">
<text x="30.4" y="37.9">APPROX .PITCH 120 MM</text>
<text x="179.4" y="59.4">REV NO</text>
<text x="189.9" y="59.3">DRAWN</text>
<text x="203.3" y="59.3">DATE</text>
<text x="214.9" y="59.3">REMARK</text>
<text x="179.4" y="62.6">R01</text>
<text x="190" y="62.6">SMS</text>
<text x="202.8" y="62.6">9.7..2021</text>
<text x="218.8" y="65.2">RAL SHADE CONFIRMED TO GOLDEN YELLOW</text>
<text x="218.9" y="62.7">SAFETY RAILING 2 NOS ON LENGTH SIDE ONLY</text>
<text x="218.9" y="67.6">TOP PLATFORM WILL BE PLAIN WITH WOOD 5 MM</text>
<text x="218.9" y="70.1">THK &amp; VELVET CLOTH</text>
<text x="163.3" y="194.6">ALL DIMENSION ARE IN mm</text>
</g>
<g font-size="1.7">
<text x="50.5" y="84.2">HAND</text>
<text x="50.5" y="86.4">PUMP</text>
<text x="50.5" y="148.6">HAND</text>
<text x="50.5" y="150.7">PUMP</text>
</g>
</svg>
